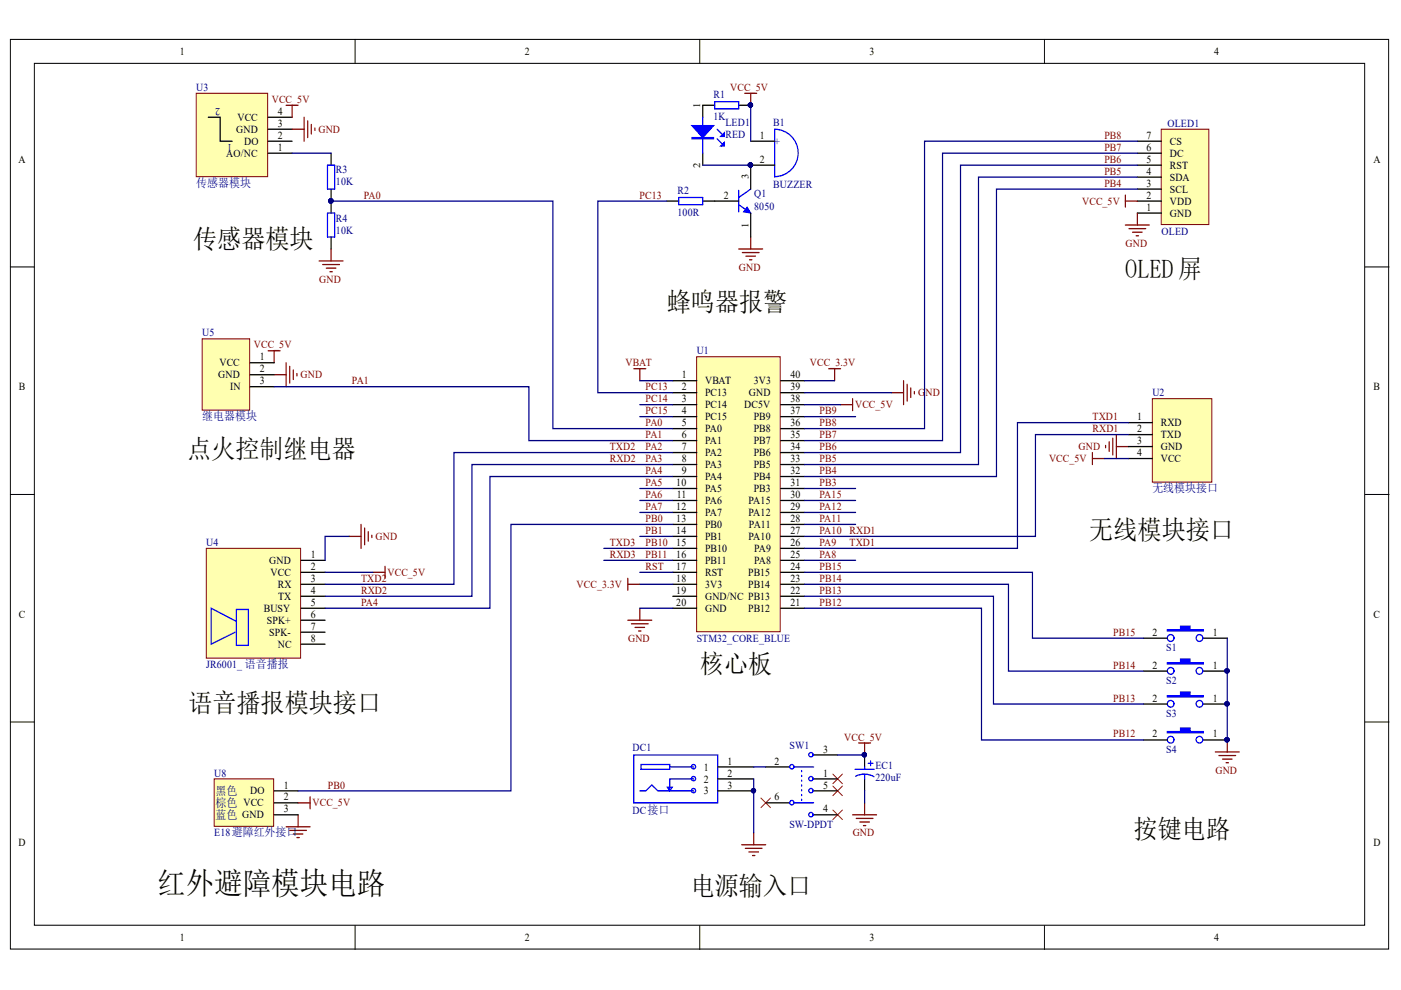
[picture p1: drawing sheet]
<svg xmlns="http://www.w3.org/2000/svg" width="297mm" height="210mm" viewBox="0 0 297 210" stroke-linecap="round" stroke-linejoin="round" font-family="sans-serif">
<g fill="#fff" stroke="#000" stroke-width=".21">
<path d="M2.2 8.4h292.2v192.8h-292.2z"/>
<path d="M7.3 13.4h282v182.8h-282z"/>
</g>
<path d="M75.3 8.4v5M148.4 8.4v5M221.4 8.4v5M2.2 56.6h5.1M289.4 56.6h5.1M2.2 104.8h5.1M289.4 104.8h5.1M2.2 153.1h5.1M289.4 153.1h5.1M75.3 196.2v5.1M148.4 196.2v5.1M221.4 196.2v5.1" fill="none" stroke="#000" stroke-width=".21"/>
<path d="M231.6 96v2.5M231.6 97.2h2.6M234.4 94.4v.5M235.2 93.7v2M235.9 92.9v3.6M236.7 92.1v5.1M236.7 94.7h2.5" fill="none" stroke="#800000" stroke-width=".27"/>
<path d="M244.3 84.5h12.6v17.7h-12.6z" fill="#ffffb0" stroke="#800000" stroke-width=".21"/>
<g fill="none" stroke="#000" stroke-width=".27">
<path d="M239.2 89.6h5.1M239.2 92.1h5.1M239.2 94.7h5.1M239.2 97.2h5.1M255.1 135.3h5.1M152.2 162.6h7.6M152.2 165.1h7.6M152.2 167.7h7.6M162.3 162.6h5.1M162.3 170.2h5.1M172.5 165.1h5.1M172.5 167.7h5.1"/>
<path d="M172.5 160.1h5.1M172.5 172.8h5.1M183.3 160.1v2.5M183.3 165.1v2.6"/>
</g>
<g fill="none" stroke="#800000" stroke-width=".27">
<path d="M257.7 159.4h5M260.2 156.9v2.5M157.3 179.1h5M158 179.9h3.6M159.8 176.6v2.5M180.8 172.8h5.1M181.5 173.5h3.6M182.3 174.3h2M183.1 175h.5M183.3 170.2v2.6M258.4 160.2h3.6M259.2 161h2"/>
<path d="M260 161.7h.5M158.8 180.6h2M159.5 181.4h.6"/>
</g>
<path d="M161.3 169.2l2.1 2M163.4 169.2l-2.1 2M176.6 164.1l2 2.1M176.6 166.7l2 2M176.6 171.7l2 2.1M178.6 164.1l-2 2.1M178.6 166.7l-2 2M178.6 171.7l-2 2.1" fill="none" stroke="#f00" stroke-width=".21"/>
<g fill="none" stroke="#00f" stroke-width=".27">
<path d="M134.4 160.1h17.8v10.1h-17.8zM135.7 167.7h1.2l1.3-1.3 1.3 1.3h7.6M135.9 162.1h6.1v1h-6.1zM141.5 166.9h1l-.5 .8zM142 162.6h5.1M147.1 165.1h-5.1v2.6M147.5 162.4a.46 .46 0 0 0-.8-.1 .46 .46 0 0 0 .2 .7 .46 .46 0 0 0 .6-.5M147.5 167.4a.46 .46 0 0 0-.8-.1 .46 .46 0 0 0 .2 .8 .46 .46 0 0 0 .6-.5M147.5 164.9a.46 .46 0 0 0-.8-.1 .46 .46 0 0 0 .2 .7 .46 .46 0 0 0 .6-.5M168.4 162.6h4.1M168.4 170.2h4.1M170 163.4v.2"/>
<path d="M170 164.4v.2M170 165.4v.3M170 166.4v.3M170 167.4v.3M170 168.4v.3M170 169.5v.2M181.3 163.1h4M181.4 164.6a4 4 0 0 1 3.9 .1M183.3 162.6v.5M183.3 164.1v1M184.1 161.8h1M184.6 161.3v1.1"/>
<circle cx="167.9" cy="162.6" r=".46"/>
<circle cx="167.9" cy="170.2" r=".46"/>
<circle cx="171.9" cy="172.7" r=".47"/>
<circle cx="171.9" cy="167.6" r=".46"/>
<circle cx="171.9" cy="160" r=".46"/>
<circle cx="171.9" cy="165.1" r=".46"/>
</g>
<g fill="#000080" stroke="#000080" stroke-width=".21">
<circle cx="159.7" cy="167.6" r=".46"/>
<circle cx="183.3" cy="160" r=".46"/>
<circle cx="260.1" cy="156.8" r=".46"/>
</g>
<path d="M247.5 133.5h2.8v-.7h2v.7h2.8v.3h-7.6z" fill-rule="evenodd" fill="#00f"/>
<g fill="none" stroke="#00f" stroke-width=".27">
<path d="M247.5 133.5h2.8v-.7h2v.7h2.8v.3h-7.6z"/>
<circle cx="248.2" cy="135.3" r=".72"/>
<circle cx="254.3" cy="135.3" r=".72"/>
</g>
<path d="M242.4 135.3h5.1M255.1 142.3h5.1" fill="none" stroke="#000" stroke-width=".27"/>
<circle cx="260.1" cy="142.2" r=".46" fill="#000080" stroke="#000080" stroke-width=".21"/>
<path d="M247.5 140.5h2.8v-.7h2v.7h2.8v.3h-7.6z" fill-rule="evenodd" fill="#00f"/>
<g fill="none" stroke="#00f" stroke-width=".27">
<path d="M247.5 140.5h2.8v-.7h2v.7h2.8v.3h-7.6z"/>
<circle cx="248.2" cy="142.2" r=".71"/>
<circle cx="254.3" cy="142.2" r=".71"/>
</g>
<path d="M242.4 142.3h5.1M255.1 149.3h5.1" fill="none" stroke="#000" stroke-width=".27"/>
<g fill="#000080" stroke="#000080" stroke-width=".21">
<circle cx="260.1" cy="142.2" r=".46"/>
<circle cx="260.1" cy="149.2" r=".46"/>
</g>
<path d="M247.5 147.5h2.8v-.8h2v.8h2.8v.3h-7.6z" fill-rule="evenodd" fill="#00f"/>
<g fill="none" stroke="#00f" stroke-width=".27">
<path d="M247.5 147.5h2.8v-.8h2v.8h2.8v.3h-7.6z"/>
<circle cx="248.2" cy="149.2" r=".71"/>
<circle cx="254.3" cy="149.2" r=".71"/>
</g>
<path d="M242.4 149.3h5.1M255.1 156.9h5.1" fill="none" stroke="#000" stroke-width=".27"/>
<g fill="#000080" stroke="#000080" stroke-width=".21">
<circle cx="260.1" cy="149.2" r=".46"/>
<circle cx="260.1" cy="156.8" r=".46"/>
</g>
<path d="M247.5 155.1h2.8v-.7h2v.7h2.8v.3h-7.6z" fill-rule="evenodd" fill="#00f"/>
<g fill="none" stroke="#00f" stroke-width=".27">
<path d="M247.5 155.1h2.8v-.7h2v.7h2.8v.3h-7.6z"/>
<circle cx="248.2" cy="156.8" r=".71"/>
<circle cx="254.3" cy="156.8" r=".71"/>
</g>
<path d="M242.4 156.9h5.1" fill="none" stroke="#000" stroke-width=".27"/>
<circle cx="260.1" cy="156.8" r=".46" fill="#000080" stroke="#000080" stroke-width=".21"/>
<g fill="none" stroke="#800000" stroke-width=".27">
<path d="M134.4 78.2h2.5M135.7 78.2v2.5M175.7 78.2h2.5M177 78.2v2.5M178.2 85.8h2.6M180.8 84.5v2.6M189 83.3h2.6M191.6 80.7v5.1M192.3 81.5v3.5M193.1 82.2v2.1M193.9 83v.5M133.1 131.5h5.1"/>
<path d="M133.1 122.6v2.6M133.1 123.9h2.6M133.9 132.3h3.5M134.6 133h2.1M135.4 133.8h.5M135.7 129v2.5"/>
</g>
<path d="M147.7 75.6h17.7v58.3h-17.7z" fill="#ffffb0" stroke="#800000" stroke-width=".21"/>
<g fill="none" stroke="#000" stroke-width=".27">
<path d="M142.6 80.7h5.1M142.6 83.3h5.1M142.6 85.8h5.1M142.6 88.3h5.1M142.6 90.9h5.1M142.6 93.4h5.1M142.6 96h5.1M142.6 98.5h5.1M165.5 80.7h5.1M165.5 83.3h5.1M165.5 85.8h5.1M165.5 88.3h5.1"/>
<path d="M165.5 90.9h5.1M165.5 93.4h5.1M165.5 96h5.1M165.5 98.5h5.1M142.6 101h5.1M142.6 103.6h5.1M142.6 106.1h5.1M142.6 118.8h5.1M142.6 116.3h5.1M142.6 108.6h5.1M142.6 111.2h5.1M142.6 113.7h5.1"/>
<path d="M165.5 101h5.1M165.5 103.6h5.1M165.5 106.1h5.1M165.5 118.8h5.1M165.5 116.3h5.1M165.5 108.6h5.1M165.5 111.2h5.1M165.5 113.7h5.1M142.6 121.3h5.1M142.6 123.9h5.1M142.6 126.4h5.1M142.6 129h5.1"/>
<path d="M165.5 121.3h5.1M165.5 123.9h5.1M165.5 126.4h5.1M165.5 129h5.1"/>
</g>
<path d="M182 157.5h2.6M183.3 157.5v2.6" fill="none" stroke="#800000" stroke-width=".27"/>
<circle cx="183.3" cy="160" r=".46" fill="#000080" stroke="#000080" stroke-width=".21"/>
<path d="M246.2 27.4h10.1v20.2h-10.1z" fill="#ffffb0" stroke="#800000" stroke-width=".21"/>
<path d="M159.2 35h5M159.2 29.9h5M241.1 37.6h5.1M241.1 35h5.1M241.1 32.5h5.1M241.1 29.9h5.1M141.4 42.6h2.5M149 42.6h2.5M241.1 45.2h5.1M241.1 42.6h5.1M241.1 40.1h5.1" fill="none" stroke="#000" stroke-width=".27"/>
<g fill="none" stroke="#800000" stroke-width=".27">
<path d="M157.9 19.8h2.5M159.2 19.8v2.5M156.6 52.8h5.1M157.4 53.6h3.5M158.1 54.3h2.1M158.9 55.1h.5M159.2 50.3v2.5M238.6 47.7h5.1M238.6 41.4v2.5M238.6 42.6h2.5M239.4 48.5h3.5M240.1 49.2h2.1"/>
<path d="M240.9 50h.5M241.1 45.2v2.5"/>
</g>
<path d="M164.2 37.5a5 5 0 0 0 5-5.1 5 5 0 0 0-5-5v10.2M143.9 41.9h5.1v1.5h-5.1zM156.6 43.4l2.6 1.8M156.6 40.3v4.6M159.2 40.1l-2.6 1.8" fill="none" stroke="#00f" stroke-width=".27"/>
<g fill="#000080" stroke="#000080" stroke-width=".21">
<circle cx="159.1" cy="35" r=".47"/>
<circle cx="159.1" cy="22.3" r=".46"/>
</g>
<path d="M158.4 43.9l.8 1.3-1.6-.3z" fill="#00f"/>
<path d="M158.4 43.9l.8 1.3-1.6-.3z" fill="none" stroke="#00f" stroke-width=".21"/>
<path d="M149 32.5v2.5M151.5 22.3h-2.5v2.6M156.6 22.3h2.6M159.2 35v5.1M151.5 42.6h5.1M159.2 45.2v5.1" fill="none" stroke="#000" stroke-width=".27"/>
<g fill="#000080" stroke="#000080" stroke-width=".21">
<circle cx="159.1" cy="35" r=".47"/>
<circle cx="159.1" cy="22.3" r=".46"/>
</g>
<path d="M149 24.9v7.6M151.5 21.6h5.1v1.5h-5.1zM152 29.4l1.1 1M152 27.4l1.1 1" fill="none" stroke="#00f" stroke-width=".27"/>
<path d="M146.7 26.6h4.6l-2.3 2.6z" fill="#00f"/>
<path d="M146.7 26.6h4.6l-2.3 2.6zM146.7 29.2h4.6v.2h-4.6z" fill="none" stroke="#00f" stroke-width=".27"/>
<path d="M146.7 29.3h4.6" fill="none" stroke="#00f" stroke-width=".25"/>
<path d="M152.8 31l.8-.8v.8z" fill="#00f"/>
<path d="M152.8 31l.8-.8v.8z" fill="none" stroke="#00f" stroke-width=".27"/>
<path d="M152.8 28.9l.8-.7v.7z" fill="#00f"/>
<path d="M152.8 28.9l.8-.7v.7z" fill="none" stroke="#00f" stroke-width=".27"/>
<path d="M41.6 19.8h15.1v17.7h-15.1z" fill="#ffffb0" stroke="#800000" stroke-width=".21"/>
<path d="M44.1 24.9h2.6v5h2.5M56.9 32.5h5M56.9 29.9h5M56.9 27.4h5M56.9 24.9h5M70.2 32.5v2.5M70.2 40.1v5.1M70.2 50.3v2.5" fill="none" stroke="#000" stroke-width=".27"/>
<g fill="none" stroke="#800000" stroke-width=".27">
<path d="M60.7 22.3h2.5M61.9 22.3v2.6M61.9 27.4h2.6M64.5 24.9v5M65.2 25.6v3.6M66 26.4v2M66.8 27.1v.6M67.7 55.3h5M68.4 56.1h3.6M69.2 56.9h2M69.9 57.6h.6M70.2 52.8v2.5"/>
<path d="M56.9 74.4h2.5M58.1 74.4v2.5M58.1 79.5h2.6M60.7 76.9v5.1M61.4 77.7v3.5M62.2 78.4v2.1M63 79.2v.5"/>
</g>
<circle cx="70.1" cy="42.6" r=".46" fill="#000080" stroke="#000080" stroke-width=".21"/>
<path d="M69.4 35h1.6v5.1h-1.6zM69.4 45.2h1.6v5.1h-1.6z" fill="none" stroke="#00f" stroke-width=".27"/>
<path d="M42.9 71.8h10v15.2h-10z" fill="#ffffb0" stroke="#800000" stroke-width=".21"/>
<path d="M53 76.9h5.1M53 79.5h5.1M53 82h5.1" fill="none" stroke="#000" stroke-width=".27"/>
<path d="M60.7 175.3h5M61.4 176.1h3.6M62.2 176.8h2M63 177.6h.5M63.2 172.8v2.5" fill="none" stroke="#800000" stroke-width=".27"/>
<path d="M45.4 165.1h12.6v10.1h-12.6z" fill="#ffffb0" stroke="#800000" stroke-width=".21"/>
<path d="M58.1 167.7h5.1M58.1 170.2h5.1M58.1 172.8h5.1" fill="none" stroke="#000" stroke-width=".27"/>
<path d="M74 113.7h2.6M76.6 111.2v5.1M77.3 112v3.5M78.1 112.7v2M78.8 113.5v.5M79.1 121.3h2.5M81.6 120.1v2.5M63.2 170.2h2.5M65.7 169v2.5" fill="none" stroke="#800000" stroke-width=".27"/>
<path d="M43.7 116.3h20v23.2h-20z" fill="#ffffb0" stroke="#800000" stroke-width=".21"/>
<path d="M63.8 118.8h5.1M63.8 121.3h5.1M63.8 123.9h5.1M63.8 126.4h5.1M63.8 129h5.1M63.8 131.5h5.1M63.8 134h5.1M63.8 136.6h5.1" fill="none" stroke="#000" stroke-width=".27"/>
<path d="M50.1 129.2h2.6v7.6h-2.6zM50.1 131.8l-5.3-2.8v7.6l5.1-2.6" fill="none" stroke="#00f" stroke-width=".27"/>
<g fill="none" stroke="#000080" stroke-width=".27">
<path d="M61.9 32.5h8.3M149 35h10.2M159.2 22.3v7.6M241.1 29.9h-45.1v61h-25.4M241.1 32.5h-41.3v60.9h-29.2M241.1 35h-37.5v61h-33M241.1 37.6h-33.6v60.9h-36.9M70.2 42.6h47v48.3h25.4M141.4 42.6h-14.6v40.7h15.8M241.1 40.1h-29.8v60.9h-40.7M58.1 82h54v11.4h30.5M135.7 80.7h6.9"/>
<path d="M135.7 88.3h6.9M135.7 85.8h6.9M142.6 96h-46.3v27.9h-27.4M142.6 98.5h-42.5v27.9h-31.2M170.6 80.7h6.4M170.6 88.3h10.8M170.6 85.8h7.6M170.6 83.3h18.4M234.2 97.2h5M239.2 89.6h-23.5v26.7h-45.1M239.2 92.1h-19.7v21.6h-48.9M74 113.7h-5.1v5.1"/>
<path d="M128 118.8h14.6M128 116.3h14.6M135.7 108.6h6.9M135.7 106.1h6.9M135.7 103.6h6.9M135.7 113.7h6.9M142.6 101h-38.7v28h-35M142.6 111.2h-34.3v56.5h-45.1M170.6 118.8h10.8M170.6 111.2h10.8M170.6 108.6h10.8M170.6 106.1h10.8"/>
<path d="M170.6 103.6h10.8M68.9 121.3h10.2M135.7 121.3h6.9M135.7 123.9h6.9M135.7 129h6.9M170.6 129h37.5v27.9h34.3M170.6 126.4h40v22.9h31.8M170.6 123.9h43.2v18.4h28.6M170.6 121.3h48.3v14h23.5M260.2 135.3v21.6M159.8 165.1v11.5M159.8 162.6h2.5"/>
<path d="M177.6 160.1h5.7M183.3 167.7v2.5"/>
</g>
<g fill="#000080" stroke="#000080" stroke-width=".21">
<circle cx="183.3" cy="160" r=".46"/>
<circle cx="159.7" cy="167.6" r=".46"/>
<circle cx="260.1" cy="142.2" r=".46"/>
<circle cx="260.1" cy="149.2" r=".46"/>
<circle cx="260.1" cy="156.8" r=".46"/>
<circle cx="159.1" cy="22.3" r=".46"/>
<circle cx="159.1" cy="35" r=".47"/>
<circle cx="70.1" cy="42.6" r=".46"/>
</g>
<text font-size="6.6" x="33.3" y="189.6">红外避障模块电路</text>
<g font-size="5.6">
<text x="40.9" y="52.7">传感器模块</text>
<text x="238.6" y="59">OLED 屏</text>
<text x="141.4" y="65.9">蜂鸣器报警</text>
<text x="39.7" y="97">点火控制继电器</text>
<text x="231" y="114.2">无线模块接口</text>
<text x="148.4" y="142.8">核心板</text>
<text x="39.9" y="151">语音播报模块接口</text>
<text x="240.3" y="177.7">按键电路</text>
<text x="146.4" y="189.7">电源输入口</text>
</g>
<g font-size="2.5" fill="#000080">
<text x="41.6" y="39.6">传感器模块</text>
<text x="42.9" y="89.1">继电器模块</text>
<text x="244.3" y="104.4">无线模块接口</text>
<text x="45.7" y="171.2">棕色 VCC</text>
<text x="45.7" y="168.6">黑色</text>
<text x="45.7" y="173.7">蓝色 GND</text>
</g>
<g font-size="2.3">
<text x="38.2" y="11.7">1</text>
<text x="111.2" y="11.7">2</text>
<text x="184.3" y="11.7">3</text>
<text x="257.4" y="11.7">4</text>
<text x="50.1" y="28.2">GND</text>
<text x="50.3" y="25.6">VCC</text>
<text x="58.9" y="29.4">2</text>
<text x="58.9" y="26.9">3</text>
<text x="58.9" y="24.3">4</text>
<text x="161.1" y="29.4">1</text>
<text x="243.1" y="29.4">7</text>
<text x="3.9" y="34.5">A</text>
<text x="48" y="33.2">AO/NC</text>
<text x="51.8" y="30.7">DO</text>
<text x="58.9" y="32">1</text>
<text x="161.1" y="34.5">2</text>
<text x="243.1" y="34.5">5</text>
<text x="243.1" y="32">6</text>
<text x="248" y="35.8">RST</text>
<text x="248" y="33.2">DC</text>
<text x="248" y="30.7">CS</text>
<text x="291.2" y="34.5">A</text>
<text x="243.1" y="39.6">3</text>
<text x="243.1" y="37">4</text>
<text x="248" y="40.8">SCL</text>
<text x="248" y="38.3">SDA</text>
<text x="153.5" y="42.1">2</text>
<text x="243.1" y="44.7">1</text>
<text x="243.1" y="42.1">2</text>
<text x="248" y="46">GND</text>
<text x="248" y="43.4">VDD</text>
<text x="46.5" y="77.7">VCC</text>
<text x="55.1" y="76.4">1</text>
<text x="4" y="82.7">B</text>
<text x="46.3" y="80.2">GND</text>
<text x="48.8" y="82.7">IN</text>
<text x="55.1" y="78.9">2</text>
<text x="55.1" y="81.5">3</text>
<text x="144.6" y="80.2">1</text>
<text x="144.6" y="82.7">2</text>
<text x="149.5" y="81.5">VBAT</text>
<text x="159.8" y="81.5">3V3</text>
<text x="167.6" y="80.2">40</text>
<text x="167.6" y="82.7">39</text>
<text x="291.2" y="82.7">B</text>
<text x="144.6" y="85.3">3</text>
<text x="144.6" y="87.8">4</text>
<text x="149.5" y="84">PC13</text>
<text x="149.5" y="86.6">PC14</text>
<text x="149.5" y="89.1">PC15</text>
<text x="157.8" y="86.6">DC5V</text>
<text x="158.8" y="84">GND</text>
<text x="159.8" y="89.1">PB9</text>
<text x="167.6" y="87.8">37</text>
<text x="167.6" y="85.3">38</text>
<text x="241.1" y="89.1">1</text>
<text x="144.6" y="90.4">5</text>
<text x="144.6" y="92.9">6</text>
<text x="144.6" y="95.4">7</text>
<text x="149.5" y="91.6">PA0</text>
<text x="149.5" y="94.2">PA1</text>
<text x="159.8" y="94.2">PB7</text>
<text x="159.8" y="91.6">PB8</text>
<text x="167.6" y="95.4">34</text>
<text x="167.6" y="92.9">35</text>
<text x="167.6" y="90.4">36</text>
<text x="241.1" y="91.6">2</text>
<text x="241.1" y="94.2">3</text>
<text x="246.1" y="90.4">RXD</text>
<text x="246.1" y="92.9">TXD</text>
<text x="246.1" y="95.4">GND</text>
<text x="144.6" y="98">8</text>
<text x="144.6" y="100.5">9</text>
<text x="149.5" y="96.7">PA2</text>
<text x="149.5" y="99.2">PA3</text>
<text x="149.5" y="101.8">PA4</text>
<text x="159.8" y="96.7">PB6</text>
<text x="159.8" y="101.8">PB4</text>
<text x="159.8" y="99.2">PB5</text>
<text x="167.6" y="100.5">32</text>
<text x="167.6" y="98">33</text>
<text x="241.1" y="96.7">4</text>
<text x="246.1" y="98">VCC</text>
<text x="143.4" y="103">10</text>
<text x="143.5" y="105.7">11</text>
<text x="149.5" y="104.4">PA5</text>
<text x="149.5" y="106.9">PA6</text>
<text x="158.7" y="106.9">PA15</text>
<text x="159.8" y="104.4">PB3</text>
<text x="167.6" y="105.7">30</text>
<text x="167.6" y="103">31</text>
<text x="143.4" y="108.2">12</text>
<text x="143.4" y="110.7">13</text>
<text x="143.4" y="113.3">14</text>
<text x="149.5" y="109.5">PA7</text>
<text x="149.5" y="112">PB0</text>
<text x="158.7" y="109.5">PA12</text>
<text x="158.8" y="112">PA11</text>
<text x="167.6" y="113.3">27</text>
<text x="167.6" y="110.7">28</text>
<text x="167.6" y="108.2">29</text>
<text x="57.1" y="119.6">GND</text>
<text x="65.9" y="118.3">1</text>
<text x="143.4" y="115.8">15</text>
<text x="143.4" y="118.3">16</text>
<text x="149.5" y="114.5">PB1</text>
<text x="149.5" y="117.1">PB10</text>
<text x="149.5" y="119.6">PB11</text>
<text x="158.7" y="114.5">PA10</text>
<text x="159.9" y="119.6">PA8</text>
<text x="159.9" y="117.1">PA9</text>
<text x="167.6" y="118.3">25</text>
<text x="167.6" y="115.8">26</text>
<text x="57.4" y="122.1">VCC</text>
<text x="58.9" y="124.7">RX</text>
<text x="65.9" y="120.9">2</text>
<text x="65.9" y="123.4">3</text>
<text x="65.9" y="125.9">4</text>
<text x="143.4" y="120.9">17</text>
<text x="143.4" y="123.4">18</text>
<text x="143.4" y="125.9">19</text>
<text x="149.5" y="122.1">RST</text>
<text x="149.5" y="124.7">3V3</text>
<text x="158.6" y="122.1">PB15</text>
<text x="158.6" y="124.7">PB14</text>
<text x="167.6" y="120.9">24</text>
<text x="167.6" y="125.9">22</text>
<text x="167.6" y="123.4">23</text>
<text x="4" y="131">C</text>
<text x="55.9" y="129.7">BUSY</text>
<text x="59" y="127.2">TX</text>
<text x="65.9" y="128.5">5</text>
<text x="65.9" y="131">6</text>
<text x="143.4" y="128.5">20</text>
<text x="149.5" y="127.2">GND/NC PB13</text>
<text x="149.5" y="129.7">GND</text>
<text x="158.6" y="129.7">PB12</text>
<text x="167.6" y="128.5">21</text>
<text x="291.2" y="131">C</text>
<text x="56.6" y="132.3">SPK+</text>
<text x="57.1" y="134.8">SPK-</text>
<text x="58.9" y="137.3">NC</text>
<text x="65.9" y="133.5">7</text>
<text x="65.9" y="136.1">8</text>
<text x="244.3" y="134.8">2</text>
<text x="257.2" y="134.8">1</text>
<text x="244.3" y="141.8">2</text>
<text x="257.2" y="141.8">1</text>
<text x="244.3" y="148.8">2</text>
<text x="257.2" y="148.8">1</text>
<text x="174.5" y="159.6">3</text>
<text x="244.3" y="156.4">2</text>
<text x="257.2" y="156.4">1</text>
<text x="60.1" y="167.2">1</text>
<text x="149.2" y="163.4">1</text>
<text x="149.2" y="165.9">2</text>
<text x="154.2" y="162.1">1</text>
<text x="154.2" y="164.6">2</text>
<text x="154.2" y="167.2">3</text>
<text x="164.2" y="162.1">2</text>
<text x="174.5" y="164.6">1</text>
<text x="174.5" y="167.2">5</text>
<text x="53" y="168.4">DO</text>
<text x="60.1" y="169.7">2</text>
<text x="60.1" y="172.3">3</text>
<text x="149.2" y="168.4">3</text>
<text x="164.2" y="169.7">6</text>
<text x="174.5" y="172.3">4</text>
<text x="3.9" y="179.3">D</text>
<text x="291.2" y="179.3">D</text>
<text x="38.2" y="199.6">1</text>
<text x="111.2" y="199.6">2</text>
<text x="184.3" y="199.6">3</text>
<text x="257.4" y="199.6">4</text>
</g>
<g font-size="2.3" fill="#000080">
<text x="41.6" y="19.3">U3</text>
<text x="46.7" y="22.8" transform="rotate(-180 46.7 22.8)">2</text>
<text x="151.3" y="20.8">R1</text>
<text x="151.3" y="25.4">1K</text>
<text x="153.8" y="26.6">LED1</text>
<text x="153.8" y="29.2">RED</text>
<text x="164" y="26.6">B1</text>
<text x="247.5" y="26.9">OLED1</text>
<text x="49.2" y="30.4" transform="rotate(-180 49.2 30.4)">1</text>
<text x="164.2" y="30.7">+</text>
<text x="71.2" y="36.8">R3</text>
<text x="71.2" y="39.3">10K</text>
<text x="143.6" y="41.1">R2</text>
<text x="159.9" y="41.8">Q1</text>
<text x="164" y="39.8">BUZZER</text>
<text x="71.2" y="47">R4</text>
<text x="143.6" y="45.7">100R</text>
<text x="159.9" y="44.5">8050</text>
<text x="71.2" y="49.5">10K</text>
<text x="246.3" y="49.8">OLED</text>
<text x="42.9" y="71.3">U5</text>
<text x="147.7" y="75.1">U1</text>
<text x="244.3" y="84">U2</text>
<text x="43.7" y="115.8">U4</text>
<text x="147.7" y="136.1">STM32_CORE_BLUE</text>
<text x="43.7" y="141.7">JR6001_ 语音播报</text>
<text x="247.3" y="138.1">S1</text>
<text x="247.3" y="145.1">S2</text>
<text x="247.3" y="152.1">S3</text>
<text x="134.1" y="159.3">DC1</text>
<text x="167.4" y="158.8">SW1</text>
<text x="247.3" y="159.7">S4</text>
<text x="45.4" y="164.6">U8</text>
<text x="185.6" y="163.1">EC1</text>
<text x="185.6" y="165.7">220uF</text>
<text x="134.1" y="172.5">DC接口</text>
<text x="45.4" y="177.3">E18避障红外接口</text>
<text x="167.4" y="175.5">SW-DPDT</text>
</g>
<g font-size="2.3" fill="#800000">
<text x="57.6" y="21.8">VCC_5V</text>
<text x="154.8" y="19.3">VCC_5V</text>
<text x="67.5" y="28.2">GND</text>
<text x="234.2" y="29.4">PB8</text>
<text x="234.2" y="34.5">PB6</text>
<text x="234.2" y="32">PB7</text>
<text x="234.2" y="39.6">PB4</text>
<text x="234.2" y="37">PB5</text>
<text x="77.2" y="42.1">PA0</text>
<text x="135.6" y="42.1">PC13</text>
<text x="229.4" y="43.4">VCC_5V</text>
<text x="238.7" y="52.3">GND</text>
<text x="67.7" y="59.9">GND</text>
<text x="156.7" y="57.4">GND</text>
<text x="53.8" y="73.9">VCC_5V</text>
<text x="132.6" y="77.7">VBAT</text>
<text x="171.7" y="77.7">VCC_3.3V</text>
<text x="63.7" y="80.2">GND</text>
<text x="74.6" y="81.5">PA1</text>
<text x="136.9" y="82.7">PC13</text>
<text x="136.9" y="85.3">PC14</text>
<text x="136.9" y="87.8">PC15</text>
<text x="173.8" y="87.8">PB9</text>
<text x="181.3" y="86.6">VCC_5V</text>
<text x="194.7" y="84">G</text>
<text x="196.2" y="84">ND</text>
<text x="231.6" y="89.1">TXD1</text>
<text x="129.3" y="95.4">TXD2</text>
<text x="136.9" y="92.9">PA1</text>
<text x="136.9" y="95.4">PA2</text>
<text x="136.9" y="90.4">PA0</text>
<text x="173.8" y="90.4">PB8</text>
<text x="173.8" y="95.4">PB6</text>
<text x="173.8" y="92.9">PB7</text>
<text x="228.7" y="95.4">GND</text>
<text x="231.6" y="91.6">RXD1</text>
<text x="129.3" y="98">RXD2</text>
<text x="136.9" y="98">PA3</text>
<text x="136.9" y="100.5">PA4</text>
<text x="173.8" y="100.5">PB4</text>
<text x="173.8" y="98">PB5</text>
<text x="222.4" y="98">VCC_5V</text>
<text x="136.9" y="103">PA5</text>
<text x="136.9" y="105.7">PA6</text>
<text x="173.8" y="105.7">PA15</text>
<text x="173.8" y="103">PB3</text>
<text x="136.9" y="108.2">PA7</text>
<text x="136.9" y="110.7">PB0</text>
<text x="136.9" y="113.3">PB1</text>
<text x="173.8" y="113.3">PA10</text>
<text x="173.8" y="110.7">PA11</text>
<text x="173.8" y="108.2">PA12</text>
<text x="180.1" y="113.3">RXD1</text>
<text x="79.6" y="114.5">GND</text>
<text x="129.3" y="118.3">RXD3</text>
<text x="129.3" y="115.8">TXD3</text>
<text x="136.9" y="115.8">PB10</text>
<text x="136.9" y="118.3">PB11</text>
<text x="173.8" y="118.3">PA8</text>
<text x="173.8" y="115.8">PA9</text>
<text x="180.1" y="115.8">TXD1</text>
<text x="76.6" y="125.9">RXD2</text>
<text x="76.6" y="123.4">TXD2</text>
<text x="82.1" y="122.1">VCC_5V</text>
<text x="122.2" y="124.7">VCC_3.3V</text>
<text x="136.9" y="120.9">RST</text>
<text x="173.8" y="125.9">PB13</text>
<text x="173.8" y="123.4">PB14</text>
<text x="173.8" y="120.9">PB15</text>
<text x="76.6" y="128.5">PA4</text>
<text x="173.8" y="128.5">PB12</text>
<text x="133.2" y="136.1">GND</text>
<text x="236" y="134.8">PB15</text>
<text x="236" y="141.8">PB14</text>
<text x="236" y="148.8">PB13</text>
<text x="179" y="157">VCC_5V</text>
<text x="236" y="156.4">PB12</text>
<text x="69.5" y="167.2">PB0</text>
<text x="257.7" y="164.1">GND</text>
<text x="66.2" y="171">VCC_5V</text>
<text x="180.8" y="177.3">GND</text>
</g>
<g font-size="2.1">
<text x="148.5" y="22.8" transform="rotate(-90 148.5 22.8)">1</text>
<text x="148.5" y="35.7" transform="rotate(-90 148.5 35.7)">2</text>
<text x="158.7" y="38" transform="rotate(-90 158.7 38)">3</text>
<text x="158.7" y="48.4" transform="rotate(-90 158.7 48.4)">1</text>
</g>
</svg>
